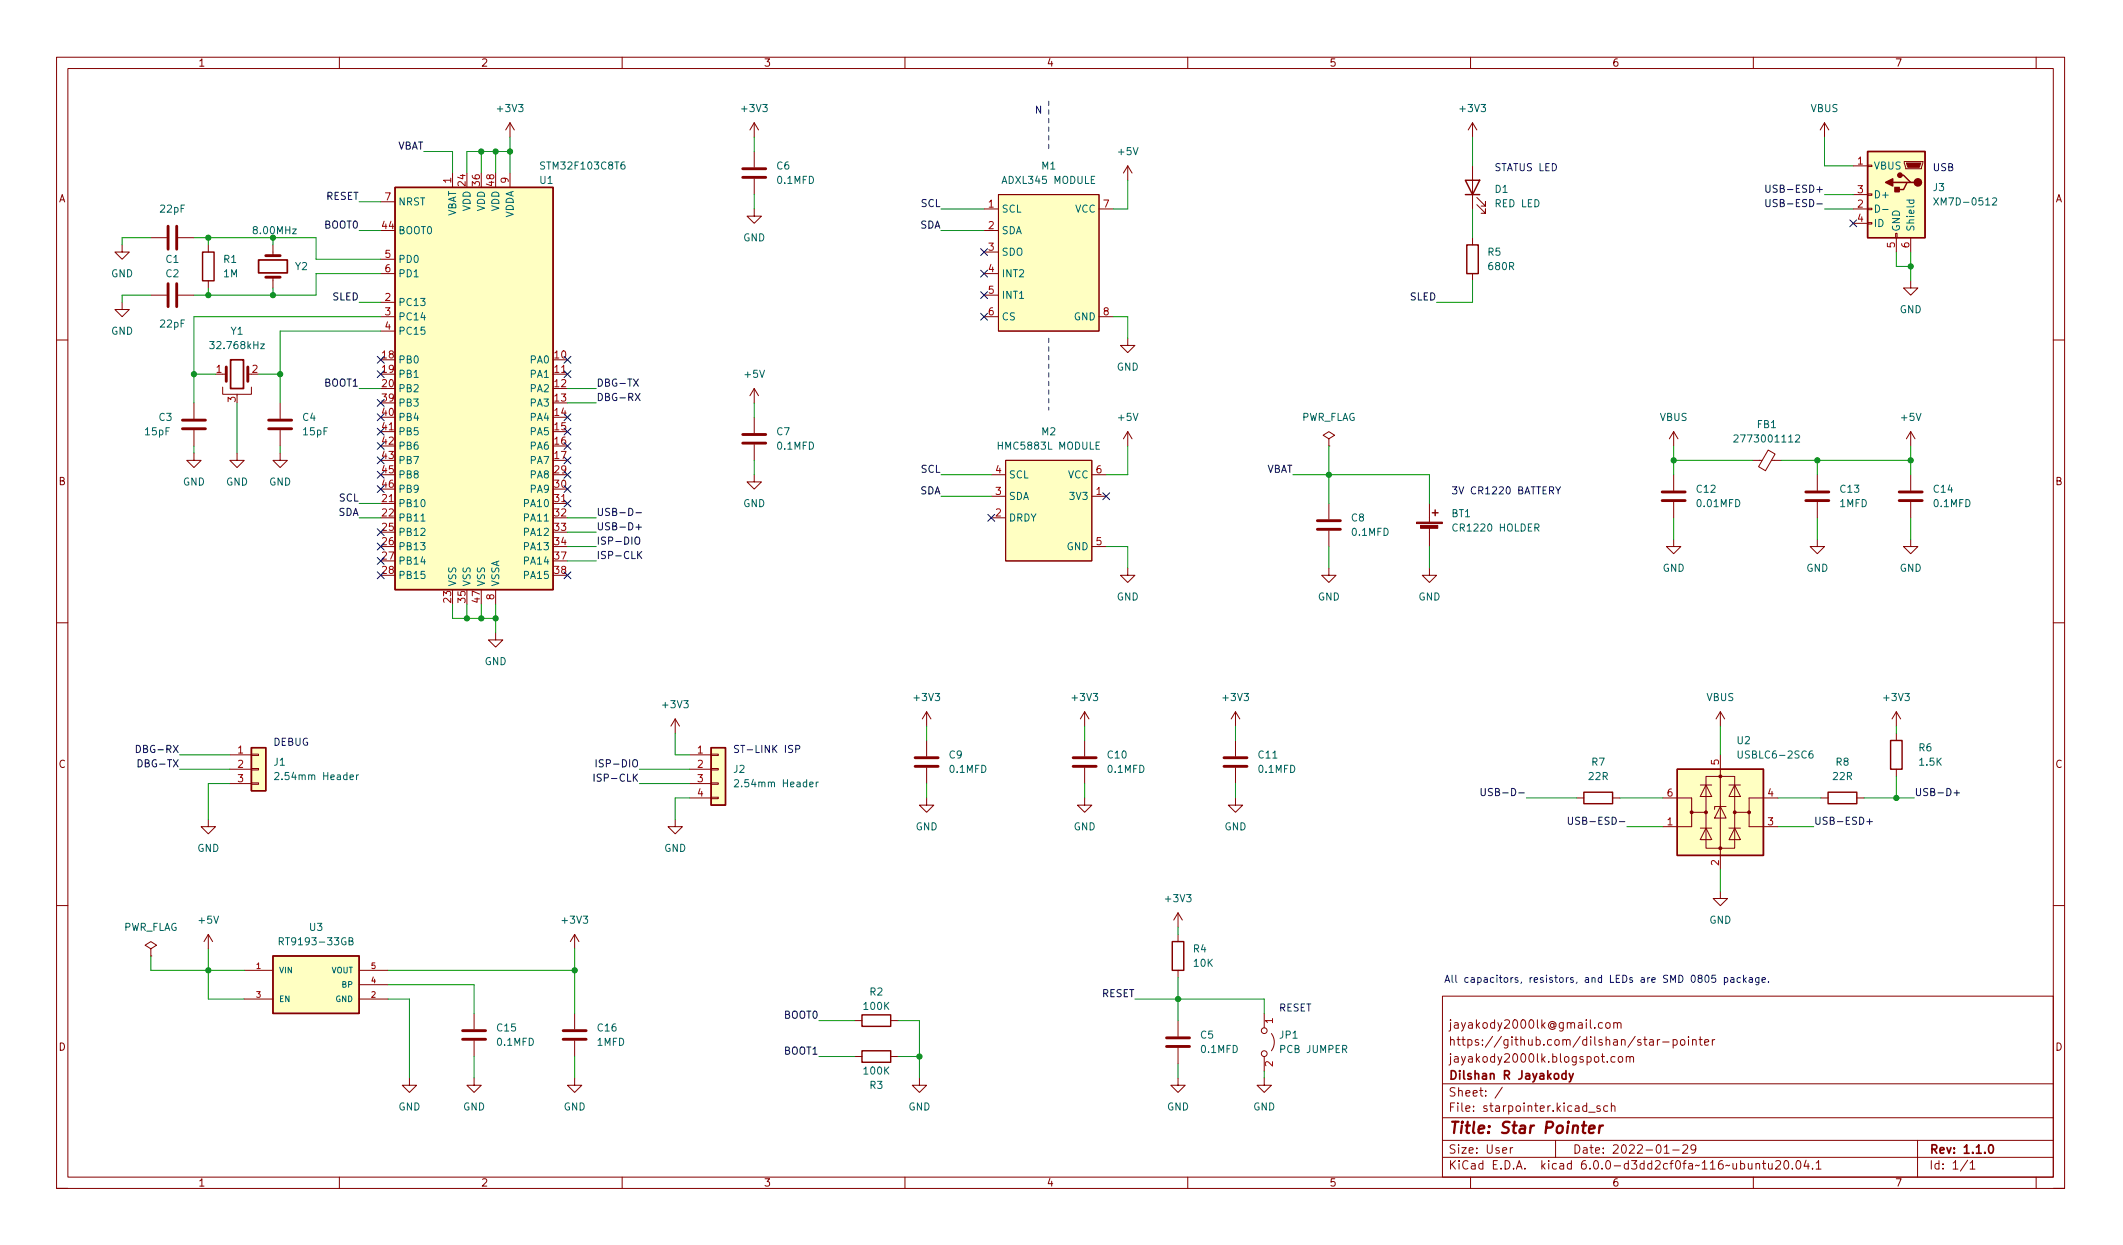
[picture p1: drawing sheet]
<svg xmlns="http://www.w3.org/2000/svg" width="375mm" height="220mm" viewBox="0 0 375 220" stroke-linecap="round" stroke-linejoin="round" font-family="sans-serif">
<g fill="none" stroke="#840000" stroke-width=".18">
<path d="M10 10.1h355v200h-355zM12 12.1h351v196h-351zM60 10.1v2M110 10.1v2M160 10.1v2M210 10.1v2M260 10.1v2M310 10.1v2M360 10.1v2M67.3 35.7h2.5M80 30.6v2.5M90.2 21.7l-.8 1.3"/>
<path d="M90.2 21.7v2.5M90.2 30.6v2.5M90.2 21.7l.7 1.3M133.3 36.9v1.3h1.3l-1.3 1.3-1.2-1.3h1.2M133.3 21.7l-.7 1.3M133.3 21.7v2.5M133.3 26.8v2.8M133.3 31.6v2.8M133.3 21.7l.8 1.3M174 36.9h2.5M176.5 34.4h17.8v24.1h-17.8zM194.3 36.9h2.5"/>
<path d="M199.4 29.3v2.6M199.4 29.3l-.8 1.3M199.4 29.3l.8 1.3M260.3 21.7l-.7 1.3M260.3 21.7v2.5M260.3 29.3v7.6M260.3 21.7l.8 1.3M261.1 36.2l1.5 1.5v-.8v.8h-.7M261.1 34.9l1.5 1.5v-.7v.7h-.7M322.6 21.7l-.8 1.3M322.6 21.7v2.5M322.6 21.7l.7 1.3"/>
<path d="M327.7 36.9h2.5M327.7 29.3h2.5M327.7 34.4h2.5M327.7 39.5h2.5M330.2 39.4h.8v.2h-.8zM330.2 36.8h.8v.3h-.8zM330.2 34.3h.8v.2h-.8zM330.2 29.2h.8v.3h-.8zM336.7 28.6h3.3v.2l-.3 1h-2.8zM21.6 43.3v1.3h1.3l-1.3 1.2-1.3-1.2h1.3M21.6 53.5v1.2h1.3l-1.3 1.3-1.3-1.3h1.3M26.7 52.2h2.8"/>
<path d="M26.7 42h2.8M31.5 52.2h2.8M31.5 42h2.8M36.8 43.3v1.3M36.8 49.6v1.3M48.3 43.3v1.9M48.3 49v1.9M67.3 48.4h2.5M67.3 56h2.5M67.3 53.5h2.5M67.3 58.5h2.5M67.3 45.8h2.5"/>
<path d="M174 40.8h2.5M174 44.6h2.5M174 48.4h2.5M174 52.2h2.5M174 56h2.5M194.3 56h2.5M199.4 59.8v1.3h1.3l-1.3 1.2-1.3-1.2h1.3M260.3 42v1.3M260.3 48.4v1.2M335.2 41.3h.2v.7h-.2zM335.3 42v2.6M337.8 49.6v1.3h1.3l-1.3 1.3-1.3-1.3h1.3"/>
<path d="M337.8 42v2.6M10 60.1h2M34.3 71.2v2.8M34.3 76.1v2.8M39.4 68.4v1.3h5v-1.3M39.4 66.2h.6M43.8 66.2h.6M49.5 71.2v2.8M49.5 76.1v2.8M67.3 76.3h2.5M97.8 66.2h2.5M133.3 68.7v2.5"/>
<path d="M133.3 73.8v2.8M133.3 78.6v2.8M133.3 68.7l-.7 1.3M133.3 68.7l.8 1.3M199.4 76.3l-.8 1.3M199.4 76.3v2.6M199.4 76.3l.8 1.3M234.9 77.6l1.1-.6-1.1-.7-1 .7 1 .6v1.3M234.9 78.9h.1M295.9 76.3v2.6M295.9 76.3l-.8 1.3M295.9 76.3l.8 1.3"/>
<path d="M312.6 79.6l1.2 .7-1.7 2.9-1.2-.7zM337.8 76.3v2.6M337.8 76.3l-.7 1.3M337.8 76.3l.8 1.3M363 60.1h2M34.3 80.1v1.3h1.3l-1.3 1.3-1.3-1.3h1.3M41.9 80.1v1.3h1.3l-1.3 1.3-1.3-1.3h1.3M49.5 80.1v1.3h1.3l-1.3 1.3-1.2-1.3h1.2M67.3 89h2.5M97.8 89h2.5M133.3 83.9v1.3h1.3l-1.3 1.3-1.2-1.3h1.2M175.3 87.7h2.5"/>
<path d="M175.3 91.6h2.5M175.3 83.9h2.5M177.8 81.4h15.2v17.8h-15.2zM193 87.7h2.6M193 83.9h2.6M193 96.6h2.6M234.9 89v2.8M234.9 93.8v2.8M252.7 89v3.3M252.7 93.3v3.3M295.9 95.4v1.2h1.3l-1.3 1.3-1.3-1.3h1.3M295.9 83.9v2.8"/>
<path d="M295.9 88.8v2.8M309.9 81.4h1.6M313.2 81.4h1.8M321.3 95.4v1.2h1.3l-1.3 1.3-1.3-1.3h1.3M321.3 83.9v2.8M321.3 88.8v2.8M337.8 95.4v1.2h1.3l-1.3 1.3-1.3-1.3h1.3M337.8 83.9v2.8M337.8 88.8v2.8M10 110.1h2M87.6 111.9v1.2h1.3l-1.3 1.3-1.2-1.3h1.2M87.6 104.3v2.5"/>
<path d="M199.4 100.4v1.3h1.3l-1.3 1.3-1.3-1.3h1.3M234.9 100.4v1.3h1.3l-1.3 1.3-1.2-1.3h1.2M252.7 100.4v1.3h1.3l-1.3 1.3-1.2-1.3h1.2M363 110.1h2M40.6 133.5h3.8M40.6 136h3.8M40.6 138.5h3.8M44.4 138.4h1.3v.3h-1.3zM44.4 135.9h1.3v.2h-1.3zM44.4 133.3h1.3v.3h-1.3zM119.4 127.1l-.8 1.3M119.4 127.1v2.6"/>
<path d="M119.4 127.1l.7 1.3M121.9 133.5h3.8M121.9 136h3.8M121.9 138.5h3.8M125.7 138.4h1.3v.3h-1.3zM125.7 135.9h1.3v.2h-1.3zM125.7 133.3h1.3v.3h-1.3zM163.8 125.8l-.7 1.3M163.8 125.8v2.6M163.8 130.9v2.8M163.8 135.8v2.7M163.8 125.8l.8 1.3"/>
<path d="M191.8 125.8v2.6M191.8 130.9v2.8M191.8 135.8v2.7M191.8 125.8l-.8 1.3M191.8 125.8l.7 1.3M218.4 125.8l-.7 1.3M218.4 125.8v2.6M218.4 130.9v2.8M218.4 135.8v2.7M218.4 125.8l.8 1.3M300.6 138.8h2M301.6 137.3h5.1v12.7h-5.1z"/>
<path d="M301.6 138.8l1 2h-2zM304.2 125.8v2.6M304.2 133.5v20.3M304.2 125.8l-.8 1.3M304.2 125.8l.7 1.3M305.7 138.8h2M306.7 138.8l1 2h-2zM335.3 125.8l-.8 1.3M335.3 125.8v2.6M335.3 129.7v1.2M335.3 136v1.3M335.3 125.8l.7 1.3"/>
<path d="M36.8 144.9v1.3h1.3l-1.3 1.2-1.2-1.2h1.2M119.4 144.9v1.3h1.2l-1.2 1.2-1.3-1.2h1.3M121.9 141.1h3.8M125.7 141h1.3v.2h-1.3zM163.8 141.1v1.3h1.3l-1.3 1.2-1.2-1.2h1.2M191.8 141.1v1.3h1.2l-1.2 1.2-1.3-1.2h1.3M218.4 141.1v1.3h1.3l-1.3 1.2-1.2-1.2h1.2M278.8 141.1h1.2M285.1 141.1h1.3M294 141.1h5.1v2.5h2.5M299.1 143.6v2.6h-5.1M300.6 146.4h2"/>
<path d="M301.6 146.4l1 2.1h-2zM304.2 142.6l1 2h-2.1zM304.2 157.6v1.3h1.2l-1.2 1.2-1.3-1.2h1.3M305.2 142.6h-2.1v.5M305.7 146.4h2M306.7 146.4l1 2.1h-2zM309.2 143.6v2.6h5.1M314.3 141.1h-5.1v2.5h-2.5M321.9 141.1h1.3M328.3 141.1h1.3M10 160.1h2M26.7 167.8l1-.7-1-.6-1 .6 1 .7v1.2"/>
<path d="M26.7 169h.1M36.8 165.2l-.7 1.3M36.8 165.2v2.6M36.8 165.2l.8 1.3M43.2 171.6h5.1M43.2 176.6h5.1M63.5 171.6h5.1M63.5 176.6h5.1M63.5 174.1h5.1M83.8 179.2v2.8M101.6 165.2v2.6M101.6 179.2v2.8"/>
<path d="M101.6 165.2l-.8 1.3M101.6 165.2l.8 1.3M208.3 161.4v2.5M208.3 165.2v1.3M208.3 171.6v1.2M208.3 161.4l-.8 1.3M208.3 161.4l.7 1.3M223.5 179.2v2.5M255 176.1h108v32h-108zM363 160.1h2M72.4 190.6v1.3h1.3l-1.3 1.3-1.3-1.3h1.3M83.8 190.6v1.3h1.3l-1.3 1.3-1.3-1.3h1.3"/>
<path d="M83.8 184v2.8M101.6 190.6v1.3h1.3l-1.3 1.3-1.3-1.3h1.3M101.6 184v2.8M151.1 180.5h1.3M151.1 186.8h1.3M157.5 180.5h1.2M157.5 186.8h1.2M162.6 190.6v1.3h1.2l-1.2 1.3-1.3-1.3h1.3M208.3 190.6v1.3h1.2l-1.2 1.3-1.3-1.3h1.3M208.3 180.5v2.8M208.3 185.3v2.8M223.5 190.6v1.3h1.3l-1.3 1.3-1.3-1.3h1.3"/>
<path d="M223.5 186.8v2.5M224.8 182.7a2.54 2.54 0 0 1 0 3.1M255 197.6h108M255 191.6h108M265.6 192.2l-1.3 2M280.9 196.7h1.1M282.9 195.6l-.4-.1-.2 .2 .1 .2 .5 .2v.3h-.6M283.3 180.9l-.4-.1-.3 .3v.4l.2 .2h.5M284 180.9l.4-.1 .3 .3v.4l-.3 .3-.4-.1-.1-.2v-.4zM284.2 187.7v.1M284.2 195.6l-.4-.1-.3 .3v.4l.2 .2h.5M284.9 195.7l.2-.2 .4 .1v.9"/>
<path d="M284.9 195v1.5M285.3 181l.2-.2 .4 .1 .1 .9M285.3 180.8v1M285.5 186.9l-.4-.1-.3 .3v.4l.2 .2h.5M286 181l.2-.2 .3 .1 .1 .9M286.3 186.9l.3-.1 .3 .3v.4l-.3 .3-.3-.1-.2-.2v-.4zM287.5 187l.2-.2 .4 .1 .1 .9M287.5 186.8v1M288.2 187l.2-.2 .3 .1 .1 .9M291.7 183.9h.5l.1 .9M292.3 184.2h-.5a.29 .29 0 0 0-.2 .3 .29 .29 0 0 0 .2 .3l.5-.1M293 183.8v1"/>
<path d="M293.5 183.8l-.3 .1-.2 .2M294 184.2h1.1M295.8 183.9l.5-.1 .2 .3v.4l-.1 .2h-.6M295.8 183.8v1.5M297.2 184l.2-.2 .4 .2 .1 .5-.2 .2-.3 .1-.2-.1zM298.5 183.3v.2M298.5 183.8v1M299.3 184l.2-.2 .3 .1 .1 .9M299.3 183.8v1M300.4 183.8h.6M300.6 183.3v1.3l.4 .2M301.4 184.3l.7-.1-.1-.3-.4-.1-.2 .2 .1 .7h.5"/>
<path d="M302.8 183.8v1M303.2 183.8l-.3 .1-.1 .2M10 210.1h2M60 208.1v2M110 208.1v2M160 208.1v2M210 208.1v2M255 204.6h108M255 201.6h108M260 208.1v2M267 202.9v1M267.5 202.9l-.3 .1-.2 .2"/>
<path d="M275 201.6v3M294.2 203.9h.9M295.7 203.3h1.2M297.5 202.6l.6-.2 .2 .2 .1 .2-.9 1.1h.9M299.8 203.1l-.3 .2h-.2l-.3-.2 .1-.6 .4-.1 .3 .2a.99 .99 0 0 1-.4 1.3h-.3M310 208.1v2M310.5 205.9l.2-.2 .3 .1 .1 .9M310.5 205.7v1M311.6 205.7h.6M311.8 205.2v1.3l.4 .2M312.7 205.7l.1 .9 .3 .1 .2-.1M313.3 205.7v1"/>
<path d="M314 205.4l.5-.2 .2 .2 .1 .2-.9 1.1h.9M315.6 205.3l.1-.1a.81 .81 0 0 1 .6 .6 .81 .81 0 0 1-.3 .8l-.1 .1a.82 .82 0 0 1-.6-.6 .82 .82 0 0 1 .3-.8zM316.9 206.6v.1M317.7 205.3l.2-.1a.8 .8 0 0 1 .5 .8 .8 .8 0 0 1-.5 .7 1 1 0 0 1-.2-1.4zM319.3 205.1l-.3 1.1h.9M319.7 205.7v1M320.5 206.6v.1M321.1 205.6l.4-.4v1.5M321.1 206.7h.9M339 201.6v6.5M347.9 205.1l-1.3 2M348.3 205.6l.4-.4v1.5"/>
<path d="M348.3 206.7h.9M360 208.1v2M363 210.1h2"/>
<circle cx="223.5" cy="186.3" r=".51"/>
<circle cx="223.5" cy="182.2" r=".51"/>
</g>
<path d="M45.7 46h5.1v2.3h-5.1zM40.8 63.6h2.3v5.1h-2.3zM276.9 189.9l-.5-.1-.2 .3v.4l.1 .2h.6M276.9 189.3v1.5M277.4 189.8l.4 1M278.2 189.8l-.5 1.4-.3 .1M351.8 202.5l.1-.1a.81 .81 0 0 1 .6 .6 .81 .81 0 0 1-.3 .8l-.1 .1a.82 .82 0 0 1-.6-.6 .82 .82 0 0 1 .3-.8z" fill="none" stroke="#840000" stroke-width=".3"/>
<path d="M281 199.7l.9-.2v-.4l-.2-.1-.6 .1-.2 1 .3 .2 .5-.1M282.8 199l-.1 1.3M283.4 199l-.4 .1-.2 .3" fill="none" stroke="#840000" stroke-width=".4"/>
<g fill="none" stroke="#840000" stroke-width=".51">
<path d="M29.7 40v4.1M31.2 40v4.1M131.3 31.4h4.1M131.3 29.8h4.1M29.7 50.2v4M31.2 50.2v4M47 49h2.5M47 45.2h2.5M32.3 75.8h4M32.3 74.3h4M40 64.9v2.5M43.8 64.9v2.5"/>
<path d="M47.5 75.8h4.1M47.5 74.3h4.1M131.3 78.4h4.1M131.3 76.8h4.1M232.9 93.6h4.1M232.9 92.1h4.1M293.9 88.5h4M293.9 87h4M319.3 88.5h4M319.3 87h4M335.8 88.5h4.1M335.8 87h4.1"/>
<path d="M161.8 135.5h4.1M161.8 134h4.1M189.7 135.5h4.1M189.7 134h4.1M216.4 135.5h4.1M216.4 134h4.1M81.8 183.8h4.1M81.8 182.2h4.1M99.6 183.8h4M99.6 182.2h4M206.2 185h4.1M206.2 183.5h4.1"/>
</g>
<g fill="#ffffc2" stroke="#ffffc2" stroke-width=".18">
<path d="M48.3 169h15.2v10.2h-15.2z"/>
<path d="M296.5 136h15.3v15.2h-15.3z"/>
<path d="M177.8 81.4h15.2v17.8h-15.2z"/>
<path d="M176.5 34.4h17.8v24.1h-17.8z"/>
<path d="M69.8 33.1h28v71.2h-28z"/>
<path d="M125.7 132.2h2.6v10.2h-2.6z"/>
<path d="M330.2 26.8h10.2v15.2h-10.2z"/>
<path d="M44.4 132.2h2.6v7.6h-2.6z"/>
</g>
<g fill="none" stroke="#840000" stroke-width=".25">
<path d="M69.8 33.1h28v71.2h-28zM259.1 31.9h2.5l-1.3 2.5zM259.1 34.4h2.5M330.2 26.8h10.2v15.2h-10.2zM334.6 32.2h2.6M335.9 31h.6l1.3 1.2h.7M337.8 32.2h-.6l-.7 1.3h-1.2M35.8 44.6h2v5h-2zM259.3 43.3h2.1v5.1h-2.1zM253.2 90.7h1.1M253.7 90.2v1M44.4 132.2h2.6v7.6h-2.6z"/>
<path d="M125.7 132.2h2.6v10.2h-2.6zM296.5 136h15.3v15.2h-15.3zM334.3 130.9h2v5.1h-2zM280 140.1h5.1v2h-5.1zM323.2 140.1h5.1v2h-5.1zM48.3 169h15.2v10.2h-15.2zM152.4 179.4h5.1v2.1h-5.1zM207.3 166.5h2v5.1h-2zM152.4 185.8h5.1v2h-5.1z"/>
</g>
<g fill="none" stroke="#006464" stroke-width=".18">
<path d="M331.6 36.3a.64 .64 0 0 1 .7 .6 .64 .64 0 0 1-.7 .6zM332.9 37h.9M337.1 35.4h1.3M337.6 35.4l-.1 .3 .3 .3 .5-.1v-.5M341.9 35l.8 1.3M342.7 35l-.8 1.3M352.3 35.1l.5-.1 .2 .3-.8 1h.8M37.1 60.4h.8l-.5 .5 .4 .1v.5l-.2 .2-.5-.2M46.1 60.8h.6l-.6 .9h.6M194.4 78.2h-.6v1.2h.6M306.6 77l.5-.1 .2 .4-.8 .9h.8M317.5 77l.4-.1 .3 .4-.8 .9h.8"/>
<path d="M74.4 92.1h.8M48.6 136.7l.5-.1 .2 .3-.8 1h.8M63 137v.9M63.4 137l-.4 .2M129.9 138l.4-.1 .3 .3-.8 .9h.8M144.3 138.3v.8M144.7 138.3l-.4 .2M307.3 132.8v1l.3 .2h.2l.2-.2v-1M320.4 132.8h-.3a.86 .86 0 0 0 0 1.2l.4-.1 .1-.4-.3-.2h-.2l-.3 .2M49.4 166.5l.6-.1 .1-.2-.1-.3-.6-.1v1.3M61.7 166.4l.6-.1 .1-.1-.1-.3-.6-.1v1.3h.5l.2-.2v-.3l-.3-.2"/>
</g>
<g fill="#840000" stroke="#840000" stroke-width=".18">
<path d="M337.1 28.8h2.5l-.3 .8h-2z"/>
<path d="M250.4 92.3h4.6v.3h-4.6z"/>
<path d="M251.2 92.9h3v.5h-3z"/>
<circle cx="299.1" cy="143.6" r=".25"/>
<circle cx="301.6" cy="143.6" r=".25"/>
<circle cx="304.2" cy="150" r=".25"/>
<circle cx="304.2" cy="137.3" r=".25"/>
<circle cx="306.7" cy="143.6" r=".25"/>
<circle cx="309.2" cy="143.6" r=".25"/>
</g>
<g fill="#840000" stroke="#840000" stroke-width=".25">
<path d="M333.4 32.2l1.2-.6v1.3z"/>
<path d="M335 33.1h.8v.8h-.8z"/>
<circle cx="339.1" cy="32.2" r=".63"/>
<circle cx="335.9" cy="31" r=".38"/>
</g>
<g fill="none" stroke="#0f0f0f" stroke-width=".18">
<path d="M312.2 35.3v1l.3 .2h.2l.2-.2v-1M312.2 32.7v1.1l.3 .2h.2l.2-.2v-1.1M314.2 35.3h-.5l-.1 .1v.4l.5 .2 .1 .3-.2 .2h-.5M112 67l.9 1.3M112.3 69.6l.9 1.2M112.9 67l-.9 1.3M113.2 69.6l-.9 1.2M112.4 95h.2a.43 .43 0 0 1 .5 .4v.4a.42 .42 0 0 1-.4 .4 .42 .42 0 0 1-.4-.4v-.4zM112.4 90.7h1M112.4 93.2h1M112.9 98l.6 .8M112.9 92.7v1"/>
<path d="M113.5 97.5l-.8 .7M24.1 131.8a.64 .64 0 0 1 .7 .6 .64 .64 0 0 1-.7 .7zM24.4 134.3a.64 .64 0 0 1 .7 .7 .64 .64 0 0 1-.7 .6zM105 136.9v1.2M105.4 134.3v1.3M106.7 134.4l-.5-.1-.2 .1v.4l.5 .3 .2 .3-.3 .2-.5-.1M261.9 139.4v1l.2 .3 .4-.1 .1-.2v-1M263.9 139.5l-.5-.1-.2 .1v.4l.6 .2 .1 .3-.3 .3-.5-.1M346 139.7v1M277.3 144.5v1l.2 .3h.3l.2-.3v-1M279.3 144.5h-.5l-.2 .1v.4l.6 .2 .1 .3-.2 .3-.5-.1M330.1 145.3h.9"/>
<path d="M330.5 144.8v1M345.5 140.2h1"/>
</g>
<g fill="none" stroke="#0000c2" stroke-width=".18">
<path d="M275.1 86.1l.4 .6 .4-.6M275.5 86.7v.6M140.7 132.5l.6-.1 .1-.2-.1-.3-.6-.1v1.3M303.3 172.4h-.6l-.1 .6 .2-.1 .4 .1 .2 .2-.1 .4-.2 .1-.5-.1M304.9 172.9h.3l.3 .2-.1 .5h-.5M304.9 172.9v1.2M306 172.9h.5l.1 .8M306.6 173.2h-.5l-.1 .2 .1 .3 .5-.1M307.7 172.9h-.3l-.3 .2 .1 .5h.5M308.3 172.4v1.3M308.4 173.2l.3 .5M308.7 172.9l-.4 .4"/>
<path d="M309.3 172.9h.5v.8M309.8 173.2h-.4l-.2 .2 .2 .3 .4-.1M311 172.9v1l-.3 .2h-.3M311 172.9h-.4l-.2 .2 .1 .5h.5M311.5 173.3l.6-.1v-.3h-.4l-.2 .1 .1 .6h.5M312.7 173.6v.1"/>
</g>
<path d="M185.4 17.9v8.9M185.4 59.8v12.7" fill="none" stroke="#0000c2" stroke-width=".18" stroke-dasharray=".8 .8"/>
<g fill="none" stroke="#009600" stroke-width=".18">
<path d="M63.5 35.7h3.8M74.9 26.8h5.1v3.8M85.1 26.8v3.8M87.6 26.8v3.8M90.2 26.8h-7.7v3.8M90.2 24.2v6.4M133.3 24.2v2.6M133.3 34.4v2.5M166.4 36.9h7.6M199.4 31.9v5h-2.6M260.3 24.2v5.1M260.3 36.9v5.1"/>
<path d="M322.6 36.9h5.1M322.6 34.4h5.1M322.6 24.2v5.1h5.1M26.7 52.2h-5.1v1.3M26.7 42h-5.1v1.3M34.3 42h21.6v3.8h11.4M36.8 42v1.3M36.8 50.9v1.3M48.3 42v1.3M48.3 50.9v1.3M63.5 53.5h3.8M63.5 40.8h3.8"/>
<path d="M67.3 56h-33v15.2M67.3 58.5h-17.8v12.7M67.3 48.4h-11.4v3.8h-21.6M166.4 40.8h7.6M196.8 56h2.6v3.8M260.3 49.6v3.9h-6.3M335.3 44.6v2.5h2.5M337.8 44.6v5M34.3 78.9v1.2M34.3 66.2h3.8M41.9 71.2v8.9M45.7 66.2h3.8"/>
<path d="M49.5 78.9v1.2M63.5 68.7h3.8M100.3 68.7h5.1M100.3 71.2h5.1M133.3 71.2v2.6M199.4 78.9v5h-3.8M234.9 78.9v10.1M295.9 78.9v5M337.8 78.9v5M63.5 91.6h3.8M63.5 89h3.8M100.3 91.6h5.1"/>
<path d="M100.3 96.6h5.1M100.3 99.2h5.1M100.3 94.1h5.1M133.3 81.4v2.5M166.4 83.9h8.9M166.4 87.7h8.9M195.6 96.6h3.8v3.8M228.6 83.9h24.1v5.1M234.9 96.6v3.8M252.7 96.6v3.8M295.9 81.4h14M295.9 91.6v3.8"/>
<path d="M315 81.4h22.8M321.3 81.4v2.5M321.3 91.6v3.8M337.8 91.6v3.8M80 106.8v2.5h7.6M82.5 106.8v2.5M85.1 106.8v2.5M87.6 106.8v5.1M31.7 133.5h8.9M31.7 136h8.9M40.6 138.5h-3.8v6.4M113 136h8.9"/>
<path d="M113 138.5h8.9M119.4 129.7v3.8h2.5M163.8 128.4v2.5M163.8 138.5v2.6M191.8 128.4v2.5M191.8 138.5v2.6M218.4 128.4v2.5M218.4 138.5v2.6M304.2 128.4v5.1M335.3 128.4v1.3M335.3 137.3v3.8M121.9 141.1h-2.5v3.8"/>
<path d="M269.9 141.1h8.9M286.4 141.1h7.6M287.7 146.2h6.3M304.2 153.8v3.8M314.3 141.1h7.6M314.3 146.2h6.4M329.6 141.1h8.9M26.7 169v2.6h16.5M36.8 167.8v8.8h6.4M68.6 174.1h15.2v5.1M68.6 176.6h3.8v14M68.6 171.6h33"/>
<path d="M101.6 167.8v11.4M200.7 176.6h22.8v2.6M208.3 163.9v1.3M208.3 172.8v7.7M83.8 186.8v3.8M101.6 186.8v3.8M144.8 186.8h6.3M144.8 180.5h6.3M158.7 180.5h3.9v10.1M158.7 186.8h3.9M208.3 188.1v2.5M223.5 189.3v1.3"/>
</g>
<g fill="none" stroke="#000084" stroke-width=".18">
<path d="M327.1 38.9l1.2 1.2M328.3 38.9l-1.2 1.2M173.4 55.4l1.2 1.2M173.4 51.6l1.2 1.2M173.4 47.8l1.2 1.2M173.4 44l1.2 1.2M174.6 55.4l-1.2 1.2M174.6 51.6l-1.2 1.2M174.6 47.8l-1.2 1.2M174.6 44l-1.2 1.2M66.7 78.2l1.2 1.3M66.7 70.6l1.2 1.2"/>
<path d="M66.7 73.2l1.2 1.2M66.7 75.7l1.2 1.2M66.7 63l1.2 1.2M66.7 65.5l1.2 1.3M67.9 78.2l-1.2 1.3M67.9 70.6l-1.2 1.2M67.9 73.2l-1.2 1.2M67.9 75.7l-1.2 1.2M67.9 63l-1.2 1.2M67.9 65.5l-1.2 1.3M99.7 73.2l1.2 1.2M99.7 63l1.2 1.2"/>
<path d="M99.7 65.5l1.2 1.3M99.7 78.2l1.2 1.3M99.7 75.7l1.2 1.2M100.9 63l-1.2 1.2M100.9 73.2l-1.2 1.2M100.9 65.5l-1.2 1.3M100.9 78.2l-1.2 1.3M100.9 75.7l-1.2 1.2M66.7 93.5l1.2 1.2M66.7 85.9l1.2 1.2M66.7 83.3l1.2 1.2M66.7 80.8l1.2 1.2"/>
<path d="M66.7 98.6l1.2 1.2M66.7 96l1.2 1.2M67.9 93.5l-1.2 1.2M67.9 85.9l-1.2 1.2M67.9 83.3l-1.2 1.2M67.9 80.8l-1.2 1.2M67.9 98.6l-1.2 1.2M67.9 96l-1.2 1.2M99.7 85.9l1.2 1.2M99.7 83.3l1.2 1.2M99.7 80.8l1.2 1.2M99.7 88.4l1.2 1.2"/>
<path d="M100.9 85.9l-1.2 1.2M100.9 83.3l-1.2 1.2M100.9 80.8l-1.2 1.2M100.9 88.4l-1.2 1.2M174.7 90.9l1.2 1.3M175.9 90.9l-1.2 1.3M195 87.1l1.2 1.3M196.2 87.1l-1.2 1.3M66.7 101.1l1.2 1.2M67.9 101.1l-1.2 1.2M99.7 101.1l1.2 1.2M100.9 101.1l-1.2 1.2"/>
</g>
<g fill="#009600" stroke="#009600" stroke-width=".18">
<circle cx="337.8" cy="81.4" r=".46"/>
<circle cx="321.3" cy="81.4" r=".46"/>
<circle cx="337.8" cy="47.1" r=".46"/>
<circle cx="208.3" cy="176.6" r=".46"/>
<circle cx="162.6" cy="186.8" r=".46"/>
<circle cx="335.3" cy="141.1" r=".46"/>
<circle cx="295.9" cy="81.4" r=".46"/>
<circle cx="234.9" cy="83.9" r=".46"/>
<circle cx="48.3" cy="42" r=".46"/>
<circle cx="48.3" cy="52.2" r=".46"/>
<circle cx="90.2" cy="26.8" r=".46"/>
<circle cx="85.1" cy="26.8" r=".46"/>
<circle cx="87.6" cy="26.8" r=".46"/>
<circle cx="85.1" cy="109.3" r=".46"/>
<circle cx="87.6" cy="109.3" r=".46"/>
<circle cx="82.5" cy="109.3" r=".46"/>
<circle cx="49.5" cy="66.2" r=".46"/>
<circle cx="34.3" cy="66.2" r=".46"/>
<circle cx="36.8" cy="52.2" r=".46"/>
<circle cx="36.8" cy="42" r=".46"/>
<circle cx="36.8" cy="171.6" r=".46"/>
<circle cx="101.6" cy="171.6" r=".46"/>
</g>
<text font-size="2.8" fill="#840000" x="256" y="200.4">Title: Star Pointer</text>
<g font-size="2.1" fill="#840000">
<text x="256" y="184.9">https://github.com/dilshan/star-pointer</text>
<text x="256" y="181.9">jayakody2000lk@gmail.com</text>
<text x="256" y="190.9">Dilshan R Jayakody</text>
<text x="256" y="187.9">jayakody2000lk.blogspot.com</text>
<text x="256" y="196.6">File: starpointer.kicad_sch</text>
<text x="256" y="193.9">Sheet: /</text>
<text x="256" y="204">Size: User</text>
<text x="278" y="204">Date: 2022-01-29</text>
<text x="341" y="204">Rev: 1.1.0</text>
<text x="256" y="206.8">KiCad E.D.A. kicad 6.0.0-d3dd2cf0fa~116~ubuntu20.04.1</text>
<text x="341" y="206.8">Id: 1/1</text>
</g>
<g font-size="1.8" fill="#840000">
<text x="35" y="11.8">1</text>
<text x="85" y="11.8">2</text>
<text x="135" y="11.8">3</text>
<text x="185" y="11.8">4</text>
<text x="235" y="11.8">5</text>
<text x="285" y="11.8">6</text>
<text x="335" y="11.8">7</text>
<text x="10.3" y="35.8">A</text>
<text x="363.4" y="35.8">A</text>
<text x="10.3" y="85.8">B</text>
<text x="363.4" y="85.8">B</text>
<text x="10.3" y="135.8">C</text>
<text x="363.4" y="135.8">C</text>
<text x="10.3" y="185.8">D</text>
<text x="363.4" y="185.8">D</text>
<text x="35" y="209.8">1</text>
<text x="85" y="209.8">2</text>
<text x="135" y="209.8">3</text>
<text x="185" y="209.8">4</text>
<text x="235" y="209.8">5</text>
<text x="285" y="209.8">6</text>
<text x="335" y="209.8">7</text>
</g>
<g font-size="1.8" fill="#006464">
<text x="88.1" y="19.8">+3V3</text>
<text x="131.3" y="19.8">+3V3</text>
<text x="258.3" y="19.8">+3V3</text>
<text x="320.1" y="19.8">VBUS</text>
<text x="96" y="30">STM32F103C8T6</text>
<text x="137.3" y="30">C6</text>
<text x="184.2" y="30">M1</text>
<text x="197.8" y="27.4">+5V</text>
<text x="331.2" y="30">VBUS</text>
<text x="95.5" y="32.5">U1</text>
<text x="137.5" y="32.5">0.1MFD</text>
<text x="177.5" y="32.5">ADXL345 MODULE</text>
<text x="264.3" y="34.1">D1</text>
<text x="331.2" y="35">D+</text>
<text x="341.8" y="33.8">J3</text>
<text x="28.4" y="37.6">22pF</text>
<text x="45" y="41.4">8.00MHz</text>
<text x="70.4" y="41.4">BOOT0</text>
<text x="70.4" y="36.3">NRST</text>
<text x="80.6" y="38.5" transform="rotate(-90 80.6 38.5)">VBAT</text>
<text x="83.2" y="37.4" transform="rotate(-90 83.2 37.4)">VDD</text>
<text x="85.7" y="37.4" transform="rotate(-90 85.7 37.4)">VDD</text>
<text x="88.3" y="37.4" transform="rotate(-90 88.3 37.4)">VDD</text>
<text x="90.8" y="38.7" transform="rotate(-90 90.8 38.7)">VDDA</text>
<text x="177" y="37.6">SCL</text>
<text x="177" y="41.4">SDA</text>
<text x="190.1" y="37.6">VCC</text>
<text x="264.4" y="36.6">RED LED</text>
<text x="331.2" y="40.1">ID</text>
<text x="335.9" y="41" transform="rotate(-90 335.9 41)">GND</text>
<text x="338.5" y="41" transform="rotate(-90 338.5 41)">Shield</text>
<text x="342.8" y="36.3">XM7D-0512</text>
<text x="29.3" y="46.5">C1</text>
<text x="39.6" y="46.5">R1</text>
<text x="52.2" y="47.7">Y2</text>
<text x="70.4" y="46.5">PD0</text>
<text x="131.4" y="42.7">GND</text>
<text x="177" y="45.2">SDO</text>
<text x="263.1" y="45.2">R5</text>
<text x="263.3" y="47.7">680R</text>
<text x="19.6" y="49">GND</text>
<text x="29.3" y="49">C2</text>
<text x="39.6" y="49">1M</text>
<text x="70.4" y="49">PD1</text>
<text x="177" y="49">INT2</text>
<text x="177" y="52.8">INT1</text>
<text x="19.6" y="59.2">GND</text>
<text x="28.4" y="57.9">22pF</text>
<text x="40.8" y="59.2">Y1</text>
<text x="70.4" y="54.1">PC13</text>
<text x="70.4" y="56.6">PC14</text>
<text x="70.4" y="59.2">PC15</text>
<text x="177" y="56.6">CS</text>
<text x="189.9" y="56.6">GND</text>
<text x="335.9" y="55.4">GND</text>
<text x="37.6" y="61.7">32.768kHz</text>
<text x="70.4" y="64.3">PB0</text>
<text x="93.8" y="64.3">PA0</text>
<text x="197.4" y="65.5">GND</text>
<text x="70.4" y="66.8">PB1</text>
<text x="70.4" y="69.3">PB2</text>
<text x="70.4" y="71.9">PB3</text>
<text x="93.8" y="66.8">PA1</text>
<text x="93.8" y="69.3">PA2</text>
<text x="93.8" y="71.9">PA3</text>
<text x="131.8" y="66.8">+5V</text>
<text x="25.7" y="77">15pF</text>
<text x="28.1" y="74.4">C3</text>
<text x="53.5" y="74.4">C4</text>
<text x="53.7" y="77">15pF</text>
<text x="70.4" y="74.4">PB4</text>
<text x="70.4" y="77">PB5</text>
<text x="93.8" y="74.4">PA4</text>
<text x="93.8" y="77">PA5</text>
<text x="137.3" y="77">C7</text>
<text x="184.2" y="77">M2</text>
<text x="197.8" y="74.4">+5V</text>
<text x="230" y="74.4">PWR_FLAG</text>
<text x="293.5" y="74.4">VBUS</text>
<text x="310.7" y="75.7">FB1</text>
<text x="336.2" y="74.4">+5V</text>
<text x="70.4" y="79.5">PB6</text>
<text x="70.4" y="82">PB7</text>
<text x="93.8" y="79.5">PA6</text>
<text x="93.8" y="82">PA7</text>
<text x="137.5" y="79.5">0.1MFD</text>
<text x="176.8" y="79.5">HMC5883L MODULE</text>
<text x="307.5" y="78.2">2773001112</text>
<text x="32.3" y="85.8">GND</text>
<text x="39.9" y="85.8">GND</text>
<text x="47.6" y="85.8">GND</text>
<text x="70.4" y="89.7">PB10</text>
<text x="70.4" y="84.6">PB8</text>
<text x="70.4" y="87.1">PB9</text>
<text x="92.9" y="89.7">PA10</text>
<text x="93.8" y="84.6">PA8</text>
<text x="93.8" y="87.1">PA9</text>
<text x="131.4" y="89.7">GND</text>
<text x="178.3" y="88.4">SDA</text>
<text x="178.3" y="84.6">SCL</text>
<text x="188.8" y="84.6">VCC</text>
<text x="189.4" y="88.4">3V3</text>
<text x="300" y="87.1">C12</text>
<text x="300.2" y="89.7">0.01MFD</text>
<text x="325.3" y="89.7">1MFD</text>
<text x="325.4" y="87.1">C13</text>
<text x="341.9" y="87.1">C14</text>
<text x="342" y="89.7">0.1MFD</text>
<text x="70.4" y="92.2">PB11</text>
<text x="70.4" y="94.7">PB12</text>
<text x="92.9" y="92.2">PA11</text>
<text x="92.9" y="94.7">PA12</text>
<text x="178.3" y="92.2">DRDY</text>
<text x="238.9" y="92.2">C8</text>
<text x="239.1" y="94.7">0.1MFD</text>
<text x="256.7" y="91.4">BT1</text>
<text x="257.3" y="94">CR1220 HOLDER</text>
<text x="70.4" y="97.3">PB13</text>
<text x="70.4" y="99.8">PB14</text>
<text x="92.9" y="97.3">PA13</text>
<text x="92.9" y="99.8">PA14</text>
<text x="188.6" y="97.3">GND</text>
<text x="293.9" y="101.1">GND</text>
<text x="319.3" y="101.1">GND</text>
<text x="335.9" y="101.1">GND</text>
<text x="70.4" y="102.4">PB15</text>
<text x="80.6" y="103.8" transform="rotate(-90 80.6 103.8)">VSS</text>
<text x="83.2" y="103.8" transform="rotate(-90 83.2 103.8)">VSS</text>
<text x="85.7" y="103.8" transform="rotate(-90 85.7 103.8)">VSS</text>
<text x="88.3" y="103.8" transform="rotate(-90 88.3 103.8)">VSSA</text>
<text x="92.9" y="102.4">PA15</text>
<text x="197.4" y="106.2">GND</text>
<text x="233" y="106.2">GND</text>
<text x="250.8" y="106.2">GND</text>
<text x="85.7" y="117.6">GND</text>
<text x="117.3" y="125.2">+3V3</text>
<text x="161.7" y="123.9">+3V3</text>
<text x="189.7" y="123.9">+3V3</text>
<text x="216.4" y="123.9">+3V3</text>
<text x="301.7" y="123.9">VBUS</text>
<text x="333.2" y="123.9">+3V3</text>
<text x="307.2" y="131.6">U2</text>
<text x="48.4" y="135.4">J1</text>
<text x="49.4" y="137.9">2.54mm Header</text>
<text x="129.7" y="136.6">J2</text>
<text x="167.8" y="134.1">C9</text>
<text x="168" y="136.6">0.1MFD</text>
<text x="195.9" y="134.1">C10</text>
<text x="195.9" y="136.6">0.1MFD</text>
<text x="222.6" y="134.1">C11</text>
<text x="222.6" y="136.6">0.1MFD</text>
<text x="281" y="137.9">22R</text>
<text x="281.4" y="135.4">R7</text>
<text x="307.9" y="134.1">USBLC6-2SC6</text>
<text x="324.1" y="137.9">22R</text>
<text x="324.6" y="135.4">R8</text>
<text x="339.3" y="132.8">R6</text>
<text x="339.4" y="135.4">1.5K</text>
<text x="130.7" y="139.2">2.54mm Header</text>
<text x="161.9" y="146.8">GND</text>
<text x="189.8" y="146.8">GND</text>
<text x="216.5" y="146.8">GND</text>
<text x="34.9" y="150.6">GND</text>
<text x="117.4" y="150.6">GND</text>
<text x="206.2" y="159.5">+3V3</text>
<text x="21.7" y="164.6">PWR_FLAG</text>
<text x="35.2" y="163.3">+5V</text>
<text x="50.1" y="167.1">RT9193-33GB</text>
<text x="54.7" y="164.6">U3</text>
<text x="99.5" y="163.3">+3V3</text>
<text x="302.2" y="163.3">GND</text>
<text x="211" y="168.4">R4</text>
<text x="211.1" y="170.9">10K</text>
<text x="152.8" y="178.6">100K</text>
<text x="153.8" y="176">R2</text>
<text x="87.9" y="182.4">C15</text>
<text x="88" y="184.9">0.1MFD</text>
<text x="105.6" y="184.9">1MFD</text>
<text x="105.7" y="182.4">C16</text>
<text x="212.3" y="183.6">C5</text>
<text x="226.3" y="183.6">JP1</text>
<text x="152.8" y="190">100K</text>
<text x="212.4" y="186.2">0.1MFD</text>
<text x="226.4" y="186.2">PCB JUMPER</text>
<text x="70.4" y="196.3">GND</text>
<text x="81.9" y="196.3">GND</text>
<text x="99.6" y="196.3">GND</text>
<text x="153.8" y="192.5">R3</text>
<text x="160.6" y="196.3">GND</text>
<text x="206.3" y="196.3">GND</text>
<text x="221.6" y="196.3">GND</text>
</g>
<g font-size="1.8" fill="#0000c2">
<text x="182.9" y="20.1">N</text>
<text x="264.2" y="30.2">STATUS LED</text>
<text x="341.6" y="30.2">USB</text>
<text x="256.5" y="87.4">3V CR1220 BATTERY</text>
<text x="48.3" y="131.8">DEBUG</text>
<text x="129.5" y="133.1">ST-LINK ISP</text>
<text x="255.3" y="173.8">All capacitors, resistors, and LEDs are SMD 0805 package.</text>
<text x="226.1" y="178.8">RESET</text>
</g>
<g font-size="1.8" fill="#0f0f0f">
<text x="70.1" y="26.4">VBAT</text>
<text x="57.6" y="35.3">RESET</text>
<text x="313.6" y="34.1">USB-ESD+</text>
<text x="57.4" y="40.4">BOOT0</text>
<text x="162.6" y="40.4">SDA</text>
<text x="162.8" y="36.6">SCL</text>
<text x="314" y="36.6">USB-ESD-</text>
<text x="58.8" y="53.1">SLED</text>
<text x="249.3" y="53.1">SLED</text>
<text x="57.4" y="68.3">BOOT1</text>
<text x="105.4" y="70.9">DBG-RX</text>
<text x="105.4" y="68.3">DBG-TX</text>
<text x="162.8" y="83.6">SCL</text>
<text x="223.8" y="83.6">VBAT</text>
<text x="60" y="88.7">SCL</text>
<text x="162.6" y="87.4">SDA</text>
<text x="59.8" y="91.2">SDA</text>
<text x="105.4" y="91.2">USB-D-</text>
<text x="105.4" y="93.7">USB-D+</text>
<text x="105.4" y="98.8">ISP-CLK</text>
<text x="105.4" y="96.3">ISP-DIO</text>
<text x="24.8" y="133.1">DBG-RX</text>
<text x="25" y="135.7">DBG-TX</text>
<text x="106.4" y="135.7">ISP-DIO</text>
<text x="106" y="138.2">ISP-CLK</text>
<text x="263.7" y="140.7">USB-D-</text>
<text x="338.5" y="140.7">USB-D+</text>
<text x="279.1" y="145.8">USB-ESD-</text>
<text x="320.7" y="145.8">USB-ESD+</text>
<text x="194.8" y="176.3">RESET</text>
<text x="138.7" y="180.1">BOOT0</text>
<text x="138.7" y="186.5">BOOT1</text>
</g>
<g font-size="1.8" fill="#a90000">
<text x="328.4" y="29.1">1</text>
<text x="68.1" y="35.4">7</text>
<text x="79.8" y="32.4" transform="rotate(-90 79.8 32.4)">1</text>
<text x="82.3" y="32.9" transform="rotate(-90 82.3 32.9)">24</text>
<text x="84.8" y="32.9" transform="rotate(-90 84.8 32.9)">36</text>
<text x="87.4" y="32.9" transform="rotate(-90 87.4 32.9)">48</text>
<text x="89.9" y="32.4" transform="rotate(-90 89.9 32.4)">9</text>
<text x="328.4" y="34.2">3</text>
<text x="67.6" y="40.5">44</text>
<text x="174.8" y="36.7">1</text>
<text x="174.8" y="40.5">2</text>
<text x="195.1" y="36.7">7</text>
<text x="328.4" y="36.7">2</text>
<text x="328.4" y="39.2">4</text>
<text x="68.1" y="45.6">5</text>
<text x="174.8" y="44.3">3</text>
<text x="335" y="43.8" transform="rotate(-90 335 43.8)">5</text>
<text x="337.6" y="43.8" transform="rotate(-90 337.6 43.8)">6</text>
<text x="68.1" y="53.2">2</text>
<text x="68.1" y="48.1">6</text>
<text x="174.8" y="48.1">4</text>
<text x="174.8" y="51.9">5</text>
<text x="68.1" y="55.7">3</text>
<text x="68.1" y="58.3">4</text>
<text x="174.8" y="55.7">6</text>
<text x="195.1" y="55.7">8</text>
<text x="38.2" y="65.9">1</text>
<text x="44.6" y="65.9">2</text>
<text x="67.6" y="63.4">18</text>
<text x="67.6" y="65.9">19</text>
<text x="98.1" y="63.4">10</text>
<text x="98.1" y="65.9">11</text>
<text x="41.7" y="71.1" transform="rotate(-90 41.7 71.1)">3</text>
<text x="67.6" y="68.4">20</text>
<text x="67.6" y="71">39</text>
<text x="98.1" y="68.4">12</text>
<text x="98.1" y="71">13</text>
<text x="67.6" y="73.5">40</text>
<text x="67.6" y="76.1">41</text>
<text x="98.1" y="73.5">14</text>
<text x="98.1" y="76.1">15</text>
<text x="67.6" y="78.6">42</text>
<text x="67.6" y="81.1">43</text>
<text x="67.6" y="83.7">45</text>
<text x="98.1" y="78.6">16</text>
<text x="98.1" y="81.1">17</text>
<text x="98.1" y="83.7">29</text>
<text x="176" y="83.7">4</text>
<text x="193.8" y="83.7">6</text>
<text x="67.6" y="88.8">21</text>
<text x="67.6" y="86.2">46</text>
<text x="98.1" y="86.2">30</text>
<text x="98.1" y="88.8">31</text>
<text x="176" y="87.5">3</text>
<text x="193.8" y="87.5">1</text>
<text x="67.6" y="91.3">22</text>
<text x="67.6" y="93.8">25</text>
<text x="98.1" y="91.3">32</text>
<text x="98.1" y="93.8">33</text>
<text x="176" y="91.3">2</text>
<text x="67.6" y="96.4">26</text>
<text x="67.6" y="98.9">27</text>
<text x="67.6" y="101.5">28</text>
<text x="98.1" y="96.4">34</text>
<text x="98.1" y="98.9">37</text>
<text x="98.1" y="101.5">38</text>
<text x="193.8" y="96.4">5</text>
<text x="79.8" y="106.5" transform="rotate(-90 79.8 106.5)">23</text>
<text x="82.3" y="106.5" transform="rotate(-90 82.3 106.5)">35</text>
<text x="84.8" y="106.5" transform="rotate(-90 84.8 106.5)">47</text>
<text x="87.4" y="106" transform="rotate(-90 87.4 106)">8</text>
<text x="42.1" y="133.2">1</text>
<text x="42.1" y="135.8">2</text>
<text x="123.3" y="133.2">1</text>
<text x="123.3" y="135.8">2</text>
<text x="303.9" y="135.2" transform="rotate(-90 303.9 135.2)">5</text>
<text x="42.1" y="138.3">3</text>
<text x="123.3" y="138.3">3</text>
<text x="123.3" y="140.8">4</text>
<text x="294.8" y="140.8">6</text>
<text x="312.6" y="140.8">4</text>
<text x="294.8" y="145.9">1</text>
<text x="312.6" y="145.9">3</text>
<text x="303.9" y="153" transform="rotate(-90 303.9 153)">2</text>
<text x="225" y="181" transform="rotate(-90 225 181)">1</text>
<text x="225" y="188.6" transform="rotate(-90 225 188.6)">2</text>
</g>
<g font-size="1.4" fill="#a90000">
<text x="45.3" y="171.3">1</text>
<text x="65.6" y="173.9">4</text>
<text x="65.6" y="171.3">5</text>
<text x="45.3" y="176.4">3</text>
<text x="65.6" y="176.4">2</text>
</g>
<g font-size="1.4" fill="#006464">
<text x="49.3" y="172.1">VIN</text>
<text x="58.6" y="172.1">VOUT</text>
<text x="49.3" y="177.2">EN</text>
<text x="59.3" y="177.2">GND</text>
<text x="60.5" y="174.6">BP</text>
</g>
</svg>
